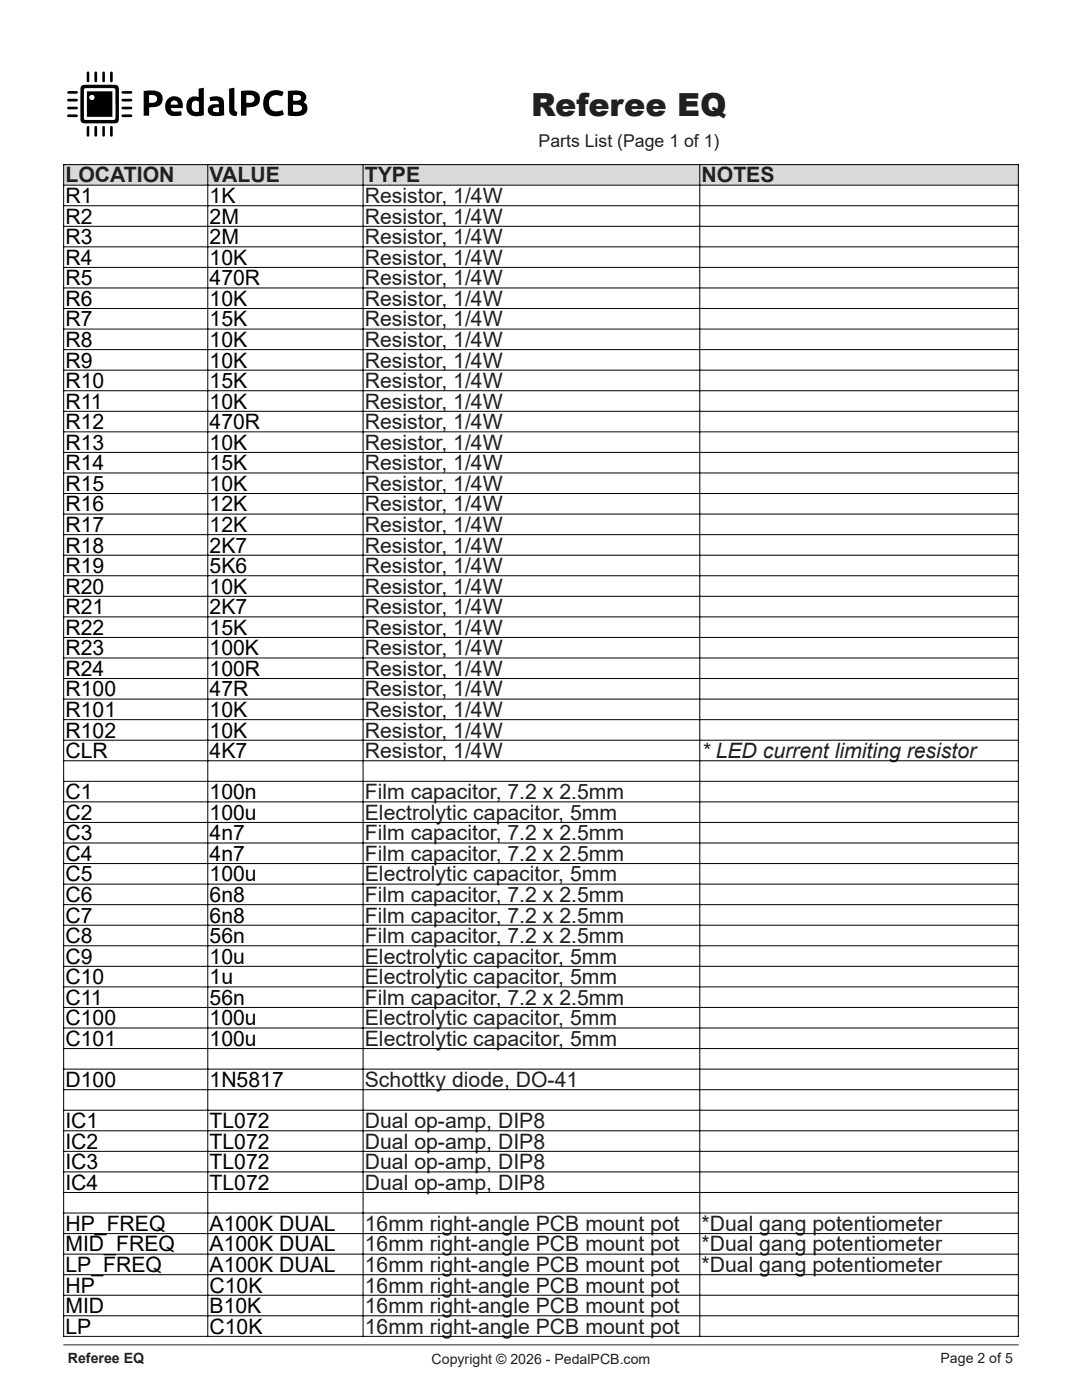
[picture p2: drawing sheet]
<svg xmlns="http://www.w3.org/2000/svg" width="216mm" height="279mm" viewBox="0 0 216 279" stroke-linecap="round" stroke-linejoin="round" font-family="sans-serif">
<path d="M12.7 268.4h190.5" fill="none" stroke="#231f20" stroke-width=".2"/>
<path d="M12.7 12.7v16.4h49.3v-16.4zM16.3 17.1a3.5 3.5 0 0 0-.3 2.2v3a3.4 3.4 0 0 0 .3 2.1 3.5 3.5 0 0 0 2.1 .2h3a3.5 3.5 0 0 0 2.1-.2l.2-.7v-5.4a.99 .99 0 0 0-.9-1.4h-4.4a3.5 3.5 0 0 0-2.1 .2zM57.4 18.2v4.8l1.6 .2a1.84 1.84 0 0 0 2.3-1.7 1.09 1.09 0 0 0-.7-1.1 1.31 1.31 0 0 0 .4-1.5 1.31 1.31 0 0 0-1.4-.8zM39.6 17.7v1.7a1.77 1.77 0 0 0-1.9 .3 1.77 1.77 0 0 0-.5 1.8 1.92 1.92 0 0 0 2.5 1.7l1-.2v-5.5zM28.7 18.2v4.9h1.1v-1.6l.2-.1a1.92 1.92 0 0 0 2.5-1.9 1.67 1.67 0 0 0-1.9-1.4zM48.1 18.2v4.9h1.1v-1.6a4.5 4.5 0 0 0 2.2-.6 1.7 1.7 0 0 0 .3-2 1.7 1.7 0 0 0-1.8-.8zM53.1 18.8a2.66 2.66 0 0 0-.3 3.2 2.66 2.66 0 0 0 3 1.2l.9-.4-.3-.8a1.79 1.79 0 0 1-2.6-.6l-.1-.3a1.58 1.58 0 0 1 .5-1.8 1.58 1.58 0 0 1 1.8-.1h.3l.3-.8a2.76 2.76 0 0 0-3.5 .4zM33.6 19.7a2.03 2.03 0 0 0-.4 2.5 2.03 2.03 0 0 0 2.4 .9l.6-.1-.1-.8-.9 .1a.86 .86 0 0 1-1.1-.7h2.4a1.78 1.78 0 0 0-.7-2.1 1.78 1.78 0 0 0-2.2 .2zM41.8 19.4l.2 .8 .8-.1a.64 .64 0 0 1 .9 .7 1.94 1.94 0 0 0-2.2 .8 1.21 1.21 0 0 0 1.4 1.6l1.8-.2v-2.2a1.44 1.44 0 0 0-2-1.6zM45.7 17.7v3.8a1.19 1.19 0 0 0 .3 1.3 1.19 1.19 0 0 0 1.2 .3l.2-.8a.59 .59 0 0 1-.6-.7v-4.1zM13.4 19.8v.3l.3 .2h1.5l.3-.3-.3-.3zM24.3 19.8v.3l.3 .2h1.5l.3-.3-.3-.3zM13.4 23v.3l.3 .1h1.5l.3-.3-.3-.3zM24.3 22.9v.4l.3 .1h1.5l.3-.3-.3-.3zM18.9 25.2l-.1 1.8 .3 .3 .2-.1 .1-.2v-1.5l-.1-.3zM18.9 14.3l-.1 1.8 .3 .3 .3-.3v-1.5l-.1-.3zM24.3 18.3v.3l.2 .1h1.6l.3-.3-.3-.2zM24.3 21.4v.3l.2 .1h1.6l.3-.3-.3-.2zM22.1 14.3l-.1 1.8 .2 .3 .3-.3v-1.5l-.1-.3zM22.1 25.2l-.1 1.8 .2 .3 .3-.3v-1.6l-.1-.2zM13.4 21.4v.3l.3 .1h1.5l.3-.2-.3-.3zM13.5 18.3l-.1 .3 .3 .1h1.5l.3-.3-.3-.2zM20.5 14.3l-.1 1.8 .3 .3 .2-.3v-1.5l-.1-.3zM17.4 25.2l-.1 1.8 .3 .3 .2-.3v-1.6l-.1-.2zM17.4 14.3l-.1 1.8 .3 .3 .2-.3v-1.5l-.1-.3zM20.5 25.2l-.1 1.8 .3 .3 .2-.3v-1.6l-.1-.2z" fill-rule="evenodd" fill="#fff"/>
<g fill="#000">
<path d="M13.5 18.3l1.7-.1 .3 .2-.3 .3h-1.5l-.3-.1z" fill-rule="evenodd"/>
<path d="M17.4 14.3h.3l.1 .3v1.5l-.2 .3-.3-.3z" fill-rule="evenodd"/>
<path d="M18.9 14.3h.4l.1 .3v1.5l-.3 .3-.3-.3z" fill-rule="evenodd"/>
<path d="M20.5 14.3h.3l.1 .3v1.5l-.2 .3-.3-.3z" fill-rule="evenodd"/>
<path d="M22.1 14.3h.3l.1 .3v1.5l-.3 .3-.2-.3z" fill-rule="evenodd"/>
<path d="M24.3 19.8l1.8-.1 .3 .3-.3 .3h-1.5l-.3-.2z" fill-rule="evenodd"/>
<path d="M24.3 18.3l1.8-.1 .3 .2-.3 .3h-1.6l-.2-.1z" fill-rule="evenodd"/>
<path d="M28.7 18.2l.2-.1a5.1 5.1 0 0 1 3 .4 1.71 1.71 0 0 1 .4 2 1.71 1.71 0 0 1-2 .9l-.5 .1v1.6h-1.1zM29.8 19v1.5a1.44 1.44 0 0 0 1.5-.5 .77 .77 0 0 0-.2-.8 .77 .77 0 0 0-.8-.2z" fill-rule="evenodd"/>
<path d="M39.6 17.7l1.1-.2v5.5a2.72 2.72 0 0 1-3.3-.7 2.21 2.21 0 0 1 1-3l1.2 .1zM38.5 20.3a1.19 1.19 0 0 0 .6 2h.5v-2a.78 .78 0 0 0-1.1 0z" fill-rule="evenodd"/>
<path d="M45.7 17.7l1.1-.2v4.1a.59 .59 0 0 0 .6 .7l-.2 .8a1.19 1.19 0 0 1-1.2-.3 1.19 1.19 0 0 1-.3-1.3z" fill-rule="evenodd"/>
<path d="M48.1 18.2l.2-.1a4.9 4.9 0 0 1 3.2 .5 1.7 1.7 0 0 1 .2 2 1.7 1.7 0 0 1-1.8 .8l-.7 .1v1.6h-1.1zM49.2 19v1.5a1.06 1.06 0 0 0 1.5-1 1.38 1.38 0 0 0-1.5-.5z" fill-rule="evenodd"/>
<path d="M57.4 18.2l1.7-.2a1.65 1.65 0 0 1 2 1.4l-.1 .4-.4 .6a1.41 1.41 0 0 1 .7 1.6 1.41 1.41 0 0 1-1.3 1.1l-1 .1-1.6-.2zM58.5 20.9v1.3l.7 .1a.74 .74 0 0 0 .9-.3 .74 .74 0 0 0 0-.9l-.6-.2zM58.6 19l-.1 .9a1.42 1.42 0 0 0 1.5-.2 .67 .67 0 0 0-.2-.7 .67 .67 0 0 0-.7-.1z" fill-rule="evenodd"/>
<path d="M13.4 21.4l1.8-.1 .3 .3-.3 .2h-1.5l-.3-.1z" fill-rule="evenodd"/>
<path d="M13.4 23l1.8-.2 .3 .3-.3 .3h-1.5l-.3-.1z" fill-rule="evenodd"/>
<path d="M13.4 19.8l1.8-.1 .3 .3-.3 .3h-1.5l-.3-.2z" fill-rule="evenodd"/>
<path d="M17.4 25.2h.3l.1 .2v1.6l-.2 .3-.3-.3z" fill-rule="evenodd"/>
<path d="M18.9 25.2h.4l.1 .3v1.5l-.1 .2-.2 .1-.3-.3z" fill-rule="evenodd"/>
<path d="M20.5 25.2h.3l.1 .2v1.6l-.2 .3-.3-.3z" fill-rule="evenodd"/>
<path d="M22.1 25.2h.3l.1 .2v1.6l-.3 .3-.2-.3z" fill-rule="evenodd"/>
<path d="M16.3 17.1a3.5 3.5 0 0 1 2.1-.2h3a3.6 3.6 0 0 1 2.1 .2l.2 .7v5.4a.99 .99 0 0 1-.9 1.4h-4.4a3.5 3.5 0 0 1-2.1-.2 3.4 3.4 0 0 1-.3-2.1v-3a3.5 3.5 0 0 1 .3-2.2zM16.9 17.7l-.1 .3v5.8l.4 .1h5.6l.2-.3v-5.8l-.4-.2z" fill-rule="evenodd"/>
<path d="M24.3 21.4l1.8-.1 .3 .2-.3 .3h-1.6l-.2-.1z" fill-rule="evenodd"/>
<path d="M24.3 22.9l1.8-.1 .3 .3-.3 .3h-1.5l-.3-.1z" fill-rule="evenodd"/>
<path d="M33.6 19.7a1.78 1.78 0 0 1 2.2-.2 1.78 1.78 0 0 1 .7 2.1h-2.4a1 1 0 0 0 1.4 .7l.6-.1 .1 .7a2.8 2.8 0 0 1-2.8-.3 2.32 2.32 0 0 1 .2-2.9zM34.2 20.3l-.1 .5h1.4a.7 .7 0 0 0-.5-.7 .7 .7 0 0 0-.8 .2z" fill-rule="evenodd"/>
<path d="M41.8 19.4a2.18 2.18 0 0 1 2.8 .6l.1 3a3.7 3.7 0 0 1-2.9-.2 1.24 1.24 0 0 1-.1-1.5 1.24 1.24 0 0 1 1.4-.5h.6a.74 .74 0 0 0-.4-.7 .74 .74 0 0 0-.8 0l-.5 .1zM42.6 21.6l-.1 .1a.41 .41 0 0 0 .3 .6l.9 .1v-.9z" fill-rule="evenodd"/>
<path d="M53.1 18.8a2.76 2.76 0 0 1 3.5-.4l-.3 .8h-.3a1.67 1.67 0 0 0-2.3 .7 1.67 1.67 0 0 0 .9 2.3h.7l1.1-.2 .3 .8a2.7 2.7 0 0 1-4.1-1.5v-1.3z" fill-rule="evenodd"/>
</g>
<g fill="#fff">
<path d="M16.9 17.7l5.7-.1 .4 .2v5.8l-.2 .3h-5.6l-.4-.1v-5.8zM17.3 18.2v5.1h5.1v-5.1z" fill-rule="evenodd"/>
<path d="M58.5 20.9h.7a.74 .74 0 0 1 .8 .2 .74 .74 0 0 1 .1 .9l-.5 .2h-1.1z" fill-rule="evenodd"/>
<path d="M58.6 19l.5-.1a.64 .64 0 0 1 .7 .2 .64 .64 0 0 1 .1 .8l-1.4 .1z" fill-rule="evenodd"/>
<path d="M38.5 20.3a.72 .72 0 0 1 1.1 .1v1.9a1.03 1.03 0 0 1-1.1-.2 1.03 1.03 0 0 1-.2-1.1z" fill-rule="evenodd"/>
<path d="M29.8 19h.5a.78 .78 0 0 1 1 .8 .78 .78 0 0 1-1.1 .7h-.4z" fill-rule="evenodd"/>
<path d="M49.2 19h.5a.79 .79 0 0 1 1 .8 .79 .79 0 0 1-1 .7h-.5z" fill-rule="evenodd"/>
<path d="M34.2 20.3a.7 .7 0 0 1 .8-.2 .7 .7 0 0 1 .5 .7h-1.4z" fill-rule="evenodd"/>
<path d="M42.6 21.6l1.1-.1v.9l-.9-.1a.42 .42 0 0 1-.3-.3 .42 .42 0 0 1 .1-.4z" fill-rule="evenodd"/>
</g>
<path d="M17.3 18.2v5.1h5.1v-5.1zM17.9 19.4a.49 .49 0 0 0 .9 0 .49 .49 0 0 0-.9 0z" fill-rule="evenodd" fill="#000"/>
<circle cx="18.3" cy="19.4" r=".49" fill="#fff"/>
<path d="M12.7 32.9h190.5v4.1h-190.5z" fill-rule="evenodd" fill="#d9d9d9"/>
<path d="M139.6 110.8v53.3h63.6v-53.3zM139.6 168.2v4.1h63.6v-4.1z" fill-rule="evenodd" fill="#fff"/>
<g fill="none" stroke="#000" stroke-width=".2">
<path d="M12.7 32.8v234M12.7 32.9h190.5M12.7 37h190.5M41.5 32.9v233.8M72.4 32.9v233.8M139.6 32.9v233.8M203.2 32.8v234M12.7 41.1h190.5M12.7 45.2h190.5M12.7 49.3h190.5M12.7 53.4h190.5M12.7 57.5h190.5"/>
<path d="M12.7 61.6h190.5M12.7 65.7h190.5M12.7 69.8h190.5M12.7 73.9h190.5M12.7 78h190.5M12.7 82.1h190.5M12.7 86.2h190.5M12.7 90.3h190.5M12.7 94.4h190.5M12.7 98.5h190.5M12.7 102.6h190.5M12.7 106.7h190.5"/>
<path d="M12.7 110.8h190.5M12.7 114.9h190.5M12.7 119h190.5M12.7 123.1h190.5M12.7 127.2h190.5M12.7 131.3h190.5M12.7 135.4h190.5M12.7 139.5h190.5M12.7 143.6h190.5M12.7 147.7h190.5M12.7 151.8h190.5M12.7 155.9h190.5"/>
<path d="M12.7 160h190.5M12.7 164.1h190.5M12.7 168.2h190.5M12.7 172.3h190.5M12.7 176.4h190.5M12.7 180.5h190.5M12.7 184.6h190.5M12.7 188.8h190.5M12.7 192.9h190.5M12.7 197h190.5M12.7 201.1h190.5M12.7 205.2h190.5"/>
<path d="M12.7 209.3h190.5M12.7 213.4h190.5M12.7 217.5h190.5M12.7 221.6h190.5M12.7 225.7h190.5M12.7 229.8h190.5M12.7 233.9h190.5M12.7 238h190.5M12.7 242.1h190.5M12.7 246.2h190.5M12.7 250.3h190.5M12.7 254.4h190.5"/>
<path d="M12.7 258.5h190.5M12.7 262.6h190.5M12.7 266.7h190.5"/>
</g>
<text font-size="6.3" fill="#231f20" x="106" y="23.1">Referee EQ</text>
<g font-size="4.2" fill="#231f20">
<text x="13.1" y="36.4">LOCATION</text>
<text x="41.8" y="36.4">VALUE</text>
<text x="72.8" y="36.4">TYPE</text>
<text x="72.8" y="40.5">Resistor, 1/4W</text>
<text x="140" y="36.4">NOTES</text>
<text x="72.8" y="44.6">Resistor, 1/4W</text>
<text x="72.8" y="48.7">Resistor, 1/4W</text>
<text x="72.8" y="52.8">Resistor, 1/4W</text>
<text x="72.8" y="56.9">Resistor, 1/4W</text>
<text x="72.8" y="61">Resistor, 1/4W</text>
<text x="72.8" y="65.1">Resistor, 1/4W</text>
<text x="72.8" y="69.2">Resistor, 1/4W</text>
<text x="72.8" y="73.3">Resistor, 1/4W</text>
<text x="72.8" y="77.4">Resistor, 1/4W</text>
<text x="72.8" y="81.5">Resistor, 1/4W</text>
<text x="72.8" y="85.7">Resistor, 1/4W</text>
<text x="72.8" y="89.8">Resistor, 1/4W</text>
<text x="72.8" y="93.9">Resistor, 1/4W</text>
<text x="72.8" y="98">Resistor, 1/4W</text>
<text x="72.8" y="102.1">Resistor, 1/4W</text>
<text x="72.8" y="106.2">Resistor, 1/4W</text>
<text x="72.8" y="110.3">Resistor, 1/4W</text>
<text x="72.8" y="114.4">Resistor, 1/4W</text>
<text x="72.8" y="118.5">Resistor, 1/4W</text>
<text x="72.8" y="122.6">Resistor, 1/4W</text>
<text x="72.8" y="126.7">Resistor, 1/4W</text>
<text x="72.8" y="130.8">Resistor, 1/4W</text>
<text x="72.8" y="134.9">Resistor, 1/4W</text>
<text x="72.8" y="139">Resistor, 1/4W</text>
<text x="72.8" y="143.1">Resistor, 1/4W</text>
<text x="72.8" y="147.2">Resistor, 1/4W</text>
<text x="72.8" y="151.3">Resistor, 1/4W</text>
<text x="140" y="151.3">* LED current limiting resistor</text>
<text x="72.8" y="159.5">Film capacitor, 7.2 x 2.5mm</text>
<text x="72.8" y="163.6">Electrolytic capacitor, 5mm</text>
<text x="72.8" y="167.7">Film capacitor, 7.2 x 2.5mm</text>
<text x="72.8" y="171.8">Film capacitor, 7.2 x 2.5mm</text>
<text x="72.8" y="175.9">Electrolytic capacitor, 5mm</text>
<text x="72.8" y="180">Film capacitor, 7.2 x 2.5mm</text>
<text x="72.8" y="184.1">Film capacitor, 7.2 x 2.5mm</text>
<text x="72.8" y="188.2">Film capacitor, 7.2 x 2.5mm</text>
<text x="72.8" y="192.3">Electrolytic capacitor, 5mm</text>
<text x="72.8" y="196.4">Electrolytic capacitor, 5mm</text>
<text x="72.8" y="200.5">Film capacitor, 7.2 x 2.5mm</text>
<text x="72.8" y="204.6">Electrolytic capacitor, 5mm</text>
<text x="72.8" y="208.7">Electrolytic capacitor, 5mm</text>
<text x="72.8" y="216.9">Schottky diode, DO-41</text>
<text x="72.8" y="225.1">Dual op-amp, DIP8</text>
<text x="72.8" y="229.2">Dual op-amp, DIP8</text>
<text x="72.8" y="233.3">Dual op-amp, DIP8</text>
<text x="72.8" y="237.4">Dual op-amp, DIP8</text>
<text x="72.8" y="245.7">16mm right-angle PCB mount pot</text>
<text x="140" y="245.7">*Dual gang potentiometer</text>
<text x="72.8" y="249.8">16mm right-angle PCB mount pot</text>
<text x="140" y="249.8">*Dual gang potentiometer</text>
<text x="72.8" y="253.9">16mm right-angle PCB mount pot</text>
<text x="72.8" y="258">16mm right-angle PCB mount pot</text>
<text x="140" y="253.9">*Dual gang potentiometer</text>
<text x="72.8" y="262.1">16mm right-angle PCB mount pot</text>
<text x="72.8" y="266.2">16mm right-angle PCB mount pot</text>
</g>
<g font-size="4.2">
<text x="13.1" y="40.5">R1</text>
<text x="41.8" y="40.5">1K</text>
<text x="13.1" y="44.6">R2</text>
<text x="41.8" y="44.6">2M</text>
<text x="13.1" y="48.7">R3</text>
<text x="13.1" y="52.8">R4</text>
<text x="41.8" y="48.7">2M</text>
<text x="41.8" y="52.8">10K</text>
<text x="13.1" y="56.9">R5</text>
<text x="41.8" y="56.9">470R</text>
<text x="13.1" y="61">R6</text>
<text x="13.1" y="65.1">R7</text>
<text x="41.8" y="61">10K</text>
<text x="41.8" y="65.1">15K</text>
<text x="13.1" y="69.2">R8</text>
<text x="41.8" y="69.2">10K</text>
<text x="13.1" y="73.3">R9</text>
<text x="13.1" y="77.4">R10</text>
<text x="41.8" y="73.3">10K</text>
<text x="41.8" y="77.4">15K</text>
<text x="13.1" y="81.5">R11</text>
<text x="41.8" y="81.5">10K</text>
<text x="13.1" y="85.7">R12</text>
<text x="13.1" y="89.8">R13</text>
<text x="41.8" y="85.7">470R</text>
<text x="41.8" y="89.8">10K</text>
<text x="13.1" y="93.9">R14</text>
<text x="41.8" y="93.9">15K</text>
<text x="13.1" y="98">R15</text>
<text x="41.8" y="98">10K</text>
<text x="13.1" y="102.1">R16</text>
<text x="13.1" y="106.2">R17</text>
<text x="41.8" y="102.1">12K</text>
<text x="41.8" y="106.2">12K</text>
<text x="13.1" y="110.3">R18</text>
<text x="41.8" y="110.3">2K7</text>
<text x="13.1" y="114.4">R19</text>
<text x="13.1" y="118.5">R20</text>
<text x="41.8" y="114.4">5K6</text>
<text x="41.8" y="118.5">10K</text>
<text x="13.1" y="122.6">R21</text>
<text x="41.8" y="122.6">2K7</text>
<text x="13.1" y="126.7">R22</text>
<text x="13.1" y="130.8">R23</text>
<text x="41.8" y="126.7">15K</text>
<text x="41.8" y="130.8">100K</text>
<text x="13.1" y="134.9">R24</text>
<text x="41.8" y="134.9">100R</text>
<text x="13.1" y="139">R100</text>
<text x="13.1" y="143.1">R101</text>
<text x="41.8" y="139">47R</text>
<text x="41.8" y="143.1">10K</text>
<text x="13.1" y="147.2">R102</text>
<text x="41.8" y="147.2">10K</text>
<text x="13.1" y="151.3">CLR</text>
<text x="41.8" y="151.3">4K7</text>
<text x="13.1" y="159.5">C1</text>
<text x="41.8" y="159.5">100n</text>
<text x="13.1" y="163.6">C2</text>
<text x="13.1" y="167.7">C3</text>
<text x="41.8" y="163.6">100u</text>
<text x="41.8" y="167.7">4n7</text>
<text x="13.1" y="171.8">C4</text>
<text x="41.8" y="171.8">4n7</text>
<text x="13.1" y="175.9">C5</text>
<text x="41.8" y="175.9">100u</text>
<text x="13.1" y="180">C6</text>
<text x="13.1" y="184.1">C7</text>
<text x="41.8" y="180">6n8</text>
<text x="41.8" y="184.1">6n8</text>
<text x="13.1" y="188.2">C8</text>
<text x="41.8" y="188.2">56n</text>
<text x="13.1" y="192.3">C9</text>
<text x="13.1" y="196.4">C10</text>
<text x="41.8" y="192.3">10u</text>
<text x="41.8" y="196.4">1u</text>
<text x="13.1" y="200.5">C11</text>
<text x="41.8" y="200.5">56n</text>
<text x="13.1" y="204.6">C100</text>
<text x="13.1" y="208.7">C101</text>
<text x="41.8" y="204.6">100u</text>
<text x="41.8" y="208.7">100u</text>
<text x="13.1" y="216.9">D100</text>
<text x="41.8" y="216.9">1N5817</text>
<text x="13.1" y="225.1">IC1</text>
<text x="41.8" y="225.1">TL072</text>
<text x="13.1" y="229.2">IC2</text>
<text x="13.1" y="233.3">IC3</text>
<text x="41.8" y="229.2">TL072</text>
<text x="41.8" y="233.3">TL072</text>
<text x="13.1" y="237.4">IC4</text>
<text x="41.8" y="237.4">TL072</text>
<text x="13.1" y="245.7">HP_FREQ</text>
<text x="41.8" y="245.7">A100K DUAL</text>
<text x="13.1" y="249.8">MID_FREQ</text>
<text x="41.8" y="249.8">A100K DUAL</text>
<text x="13.1" y="253.9">LP_FREQ</text>
<text x="13.1" y="258">HP</text>
<text x="41.8" y="253.9">A100K DUAL</text>
<text x="41.8" y="258">C10K</text>
<text x="13.1" y="262.1">MID</text>
<text x="41.8" y="262.1">B10K</text>
<text x="13.1" y="266.2">LP</text>
<text x="41.8" y="266.2">C10K</text>
</g>
<text font-size="3.5" fill="#231f20" x="107.5" y="29.3">Parts List (Page 1 of 1)</text>
<g font-size="2.8" fill="#231f20">
<text x="13.5" y="272">Referee EQ</text>
<text x="86.1" y="272.2">Copyright © 2026 - PedalPCB.com</text>
<text x="187.7" y="272">Page 2 of 5</text>
</g>
</svg>
